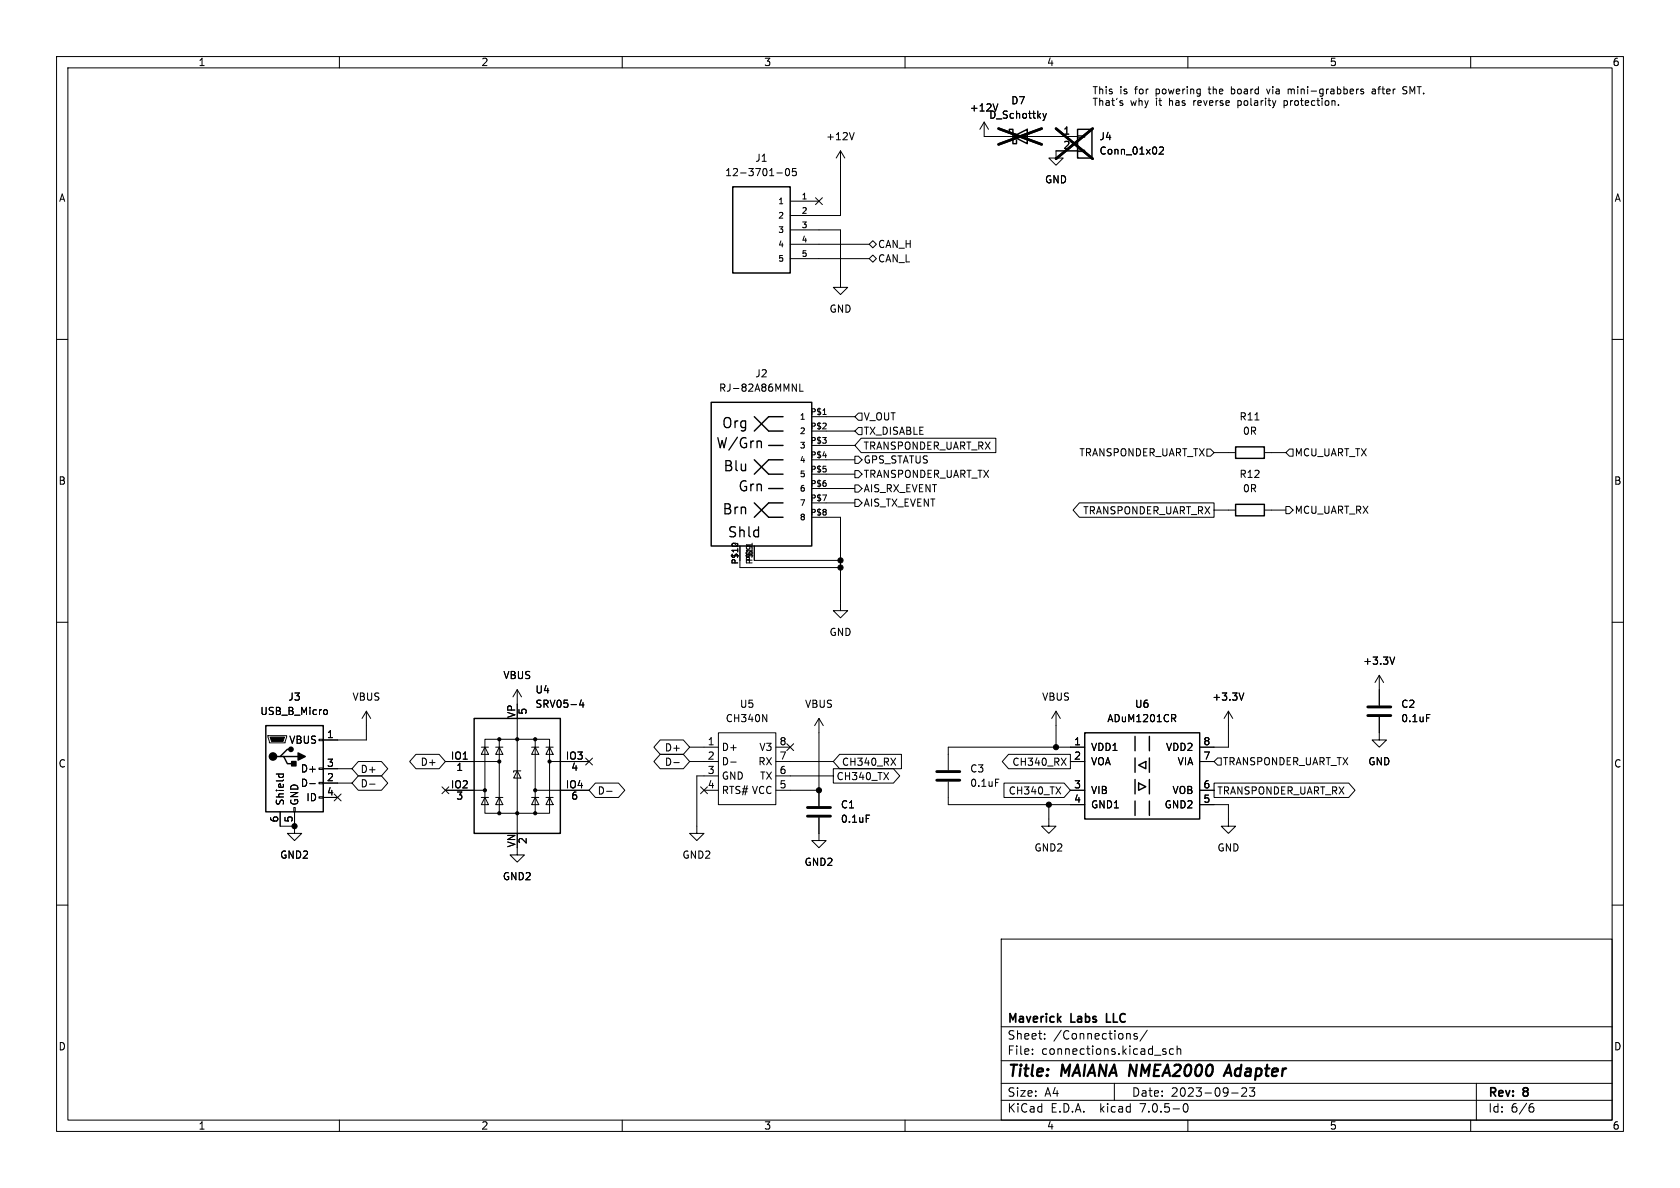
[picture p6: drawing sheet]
<svg xmlns="http://www.w3.org/2000/svg" width="297mm" height="210mm" viewBox="0 0 297 210" stroke-linecap="round" stroke-linejoin="round" font-family="sans-serif">
<g fill="none" stroke="#000" stroke-width=".18">
<path d="M10 10h277v190h-277zM12 12h273v186h-273zM60 10v2M110 10v2M160 10v2M176.4 18.4l-.4 1.2M198.3 18.2l.2 .2-.2 .2M198.3 17.8l.2 .1M210 10v2M211.8 15.7l.4 .1M212.2 15.7v1.1l-.3 .2M212.2 16.5l-.4 .1"/>
<path d="M225.6 17.8l-.3 .8M236.6 18.5v.1M239.8 15.7v.9M240.2 15.7l-.4 .3M241 15.8l-.3-.1-.1 .2v.2l.4 .1v.3h-.4M242.7 15.7l-.1 .1M242.7 16.1l-.2 .2 .2 .3M248 16.5l.5 .1M248.5 15.3h-.3l-.2 .3 .1 .3 .4 .1M260 10v2M137.3 30.6h1M139 29.9l.2-.1a.68 .68 0 0 1 .4 .6 .68 .68 0 0 1-.4 .7l-.2-.2-.1-.3z"/>
<path d="M139.7 35.6h5.1M140.7 29.8h-.6v.6l.1-.1h.5l.1 .2-.1 .4-.2 .2-.4-.2M144.2 35l1.2 1.2M145.4 35l-1.2 1.2M148.6 26.7v11.4h-8.9M148.6 26.7l-.8 1.2M148.6 26.7l.8 1.2M151 23.4l-.4 1.3M174 21.6l-.8 1.3M174 21.6v2.5h16.5M174 21.6l.8 1.3M184.4 20.1l.3 .8"/>
<path d="M184.7 20.9l-.3 .4M185 20.1l-.3 .8M190.5 26.5h1.3v.3h-1.3zM190.5 24h1.3v.3h-1.3zM190.5 26.7h-3.8v1.2h1.3l-1.3 1.3-1.3-1.3h1.3M205 26.1l.4-.1 .3 .3-.8 .9h.8M10 60h2M139.7 40.6h8.9v10.2h1.3l-1.3 1.3-1.3-1.3h1.3M139.7 43.2h14M139.7 45.7h14M153.7 45.7l.6-.6 .6 .6-.6 .7zM154.3 42.5l.6 .7-.6 .6-.6-.6z"/>
<path d="M285 60h2M140.1 67.9l.7 1.3v-1.3M141.4 67.9v1.3h.6M143.5 73.7h7.6M143.5 76.2h7.6M143.5 78.7h7.6M145.5 73.3h.6M151.8 75.6h.6v1.2h-.6l-.7-.6zM151.8 73h.6v1.3h-.6l-.7-.6zM152.2 77.5h23.9v2.5h-23.9l-1.1-1.3zM213.4 79.4h.6l.6 .6-.6 .6h-.6zM228 79.4h.6v1.2h-.6l-.7-.6z"/>
<path d="M130.4 96v.7l-.6-.6M130.8 96.5v3.8h17.8M133 96v.6M133 96.3h-1.1l.2 .1M133.3 96.5v2.6h15.3M143.5 91.4h5.1v16.6h1.3l-1.3 1.2-1.3-1.2h1.3M143.5 81.3h7.6M143.5 83.8h7.6M143.5 86.4h7.6M143.5 88.9h7.6M151.1 80.6h.7l.6 .7-.6 .6h-.7zM151.1 88.3h.7l.6 .6-.6 .6h-.7z"/>
<path d="M151.1 85.7h.7l.6 .7-.6 .6h-.7zM151.1 83.2h.7l.6 .6-.6 .7h-.7zM190.8 88.9h23.8v2.5h-23.8l-1.1-1.2zM214.6 90.2h3.8M214.6 80h3.8M223.5 90.2h3.8M223.5 80h3.8M227.3 89.5h.7l.6 .7-.6 .6h-.7zM10 110h2M243.8 119.4v5.3M243.8 119.4l-.7 1.3M243.8 119.4l.8 1.3"/>
<path d="M246.6 116.1l-.5 1.3M285 110h2M47.4 130h3.3v.3l-.3 1h-2.8zM48.8 136.8h1.3M49.3 136.8v.4M50 136.8l.1 .4M54.8 138.5h.9M56.4 138.3h.7v.3h-.7zM56.4 135.8h.7v.2h-.7zM56.4 130.7h.7v.2h-.7zM57.1 138.4h5.1M57.1 135.9h5.1"/>
<path d="M57.5 125.5h.3l.1 .2-.1 .5-.3 .1M63.3 137.2h4.1l1.1 1.2-1.1 1.3h-4.1l-1.1-1.3zM63.3 134.6h4.1l1.1 1.3-1.1 1.3h-4.1l-1.1-1.3zM64.8 125.7l-.8 1.3M64.8 125.7v5.1h-7.7M64.8 125.7l.7 1.3M65.3 138.6h1M73.5 133.3h4.1l1.1 1.3-1.1 1.3h-4.1l-1.1-1.3zM78.1 139.1l1.2 1.2M78.7 134.6h9.6M78.7 139.7h7M79.3 139.1l-1.2 1.2"/>
<path d="M85.1 132.1h1.3M85.7 130.7h11.5v13.1h-11.5zM85.7 132.1l.7 1.3h-1.3zM87.6 132.1h1.3M88.3 132.1l.6 1.3h-1.3zM88.3 130.7v13.1M91.4 136.3l.7 1.2h-1.3zM91.4 121.9l-.7 1.3M91.4 121.9v2.6M91.4 127v20.3M91.4 121.9l.8 1.3M92.1 136.3h-1.3v.2"/>
<path d="M94 132.1h1.2M94.6 132.1l.6 1.3h-1.2zM94.6 139.7h9.5M94.6 130.7v13.1M96.5 132.1h1.3M97.2 132.1l.6 1.3h-1.3zM97.2 134.6h6.9M102.8 123.7l-.3 .9h.7M103.1 124.2v.8M103.5 134l1.2 1.2M104.7 134l-1.2 1.2M105.3 138.4h4l1.2 1.3-1.2 1.3h-4l-1.2-1.3z"/>
<path d="M107.2 139.9h1M116.7 133.3h4.1l1.1 1.3-1.1 1.3h-4.1l-1.1-1.3zM116.7 130.8h4.1l1.1 1.3-1.1 1.3h-4.1l-1.1-1.3zM119.1 134.8h1M121.9 132.1h5.1M121.9 134.6h5.1M123.9 139.1l1.2 1.2M124.5 139.7h2.5M125.1 139.1l-1.2 1.2M127 129.5h10.2v12.7h-10.2zM127 137.2h-3.8v10.1h1.3l-1.3 1.3-1.3-1.3h1.3M129.2 134.7h.9"/>
<path d="M134.8 126.3l.8 1.3v-1.3M137.2 132.1h2.5M137.2 134.6h10.1M137.2 139.7h7.6M137.2 137.2h10.1M139.1 131.5l1.2 1.2M140.3 131.5l-1.2 1.2M144.8 127v15.5M144.8 127l-.8 1.3M144.8 127l.7 1.3M147.3 135.9h10.6l1.2 1.3-1.2 1.2h-10.6zM148.4 133.3h11v2.6h-11l-1.1-1.3z"/>
<path d="M157.5 134l.8 1.3M158.3 134l-.8 1.3M167.6 138.2v4h24.2M176 137.7h.6M177.5 138.4h10.6l1.1 1.3-1.1 1.3h-10.6zM178.3 133.3h10.9v2.6h-10.9l-1.1-1.3zM186.7 125.7l-.8 1.3M186.7 125.7v6.4M186.7 125.7l.8 1.3M189.2 134.6h2.6M189.2 139.7h2.6M191.8 132.1h-24.2v4"/>
<path d="M207.4 127l.5 .6M207.6 126.3l.3 .3-.1 .3-.2 .1M212.1 134.6h2.5M212.1 139.7h2.5M214.6 138.4h23.8l1.2 1.3-1.2 1.3h-23.8zM215.3 134h.6v1.3h-.6l-.7-.7zM217.2 125.7l-.8 1.3M217.2 125.7v6.4h-5.1M217.2 125.7l.7 1.3M219.9 122.5l-.4 1.3M243.8 126.7v4.1h1.3l-1.3 1.3-1.2-1.3h1.2M252.2 126.3h.6"/>
<path d="M10 160h2M49.5 143.5v2.6h2.6M51.9 142.7h.3v.8h-.3zM52.1 146.1v1.2h1.2l-1.2 1.3-1.3-1.3h1.3M52.1 143.5v2.6M56.4 140.8h.7v.3h-.7zM57.1 141h2.6M59.1 140.4l1.2 1.2M60.3 140.4l-1.2 1.2M85.1 141h1.3M85.7 141l.7 1.2h-1.3zM87.6 141h1.3"/>
<path d="M88.3 141l.6 1.2h-1.3zM91.4 149.9v1.2h1.3l-1.3 1.3-1.2-1.3h1.2M94 141h1.2M94.6 141l.6 1.2h-1.2zM96.5 141h1.3M97.2 141l.6 1.2h-1.3zM144.8 144.5v4.1h1.2l-1.2 1.3-1.3-1.3h1.3M153.1 144.1h.6M185.4 142.2v3.9h1.3l-1.3 1.2-1.3-1.2h1.3M212.1 142.2h5.1v3.9h1.2l-1.2 1.2-1.3-1.2h1.3M285 160h2M177 166h108v32h-108z"/>
<path d="M60 198v2M110 198v2M160 198v2M177 194.5h108M177 191.5h108M177 187.5h108M177 181.5h108M182.5 186.3v.1M182.5 185.5v.1M184.7 183.6v.1M184.7 182.8v.1M197 191.5v3"/>
<path d="M199.6 182.7l.2 .2v.8M201 182.8l-.3-.1-.2 .2v.2l.5 .2v.3h-.5M202.8 182.1l-1.3 2M205.6 185.8l.5 .2 .1 .2-.2 .2-.5-.1M205.6 185.5h.5M207.5 185.5l-.5-.1-.3 .3v.4l.2 .2h.6M208.1 185.5l.2-.1 .4 .1v.9M208.1 184.9v1.5M209.3 195.2l.2-.1a.81 .81 0 0 1 .6 .6 .81 .81 0 0 1-.3 .8l-.1 .1a.81 .81 0 0 1-.4-1.4zM210 198v2M217.7 193.2h1.2M219.7 192.3l-.2 .1"/>
<path d="M220.1 192.3l.3 .3-.1 .3-.8 .9h.9M221.8 192.3l-.5 .6 .4 .1v.7l-.2 .1h-.4l-.2-.1M260 198v2M261 191.5v6.5M270.5 195.7h.4l.3 .3-.2 .5h-.5M271 195.1l-.5 .1"/>
</g>
<path d="M216.6 189.6h1M217.3 188.2l-1 2" fill="none" stroke="#000" stroke-width=".4"/>
<g fill="none" stroke="#000" stroke-width=".25">
<path d="M129.5 33h10.2v15.3h-10.2zM178.4 23.5v-.6h.7v2.5h.6v-.6M179.1 24.1l2.5-1.2v2.5zM190.5 22.9h2.5v5h-2.5zM125.7 71.1h17.8v25.4h-17.8zM133.3 73.7l2.6 2.5h2.5M135.9 78.7h2.5M138.4 73.7h-2.5l-2.6 2.5M218.4 79h5.1v2h-5.1zM133.3 88.9l2.6 2.5h2.5M133.3 81.3l2.6 2.5h2.5M135.9 86.4h2.5"/>
<path d="M138.4 88.9h-2.5l-2.6 2.5M138.4 81.3h-2.5l-2.6 2.5M218.4 89.2h5.1v2h-5.1zM47 128.3h10.1v15.2h-10.1zM49.5 133.7h.7l.6 1.3h1.3M50.2 133.7h2.5M51.4 132.5h-.6l-1.3 1.2h-.6M83.8 127h15.3v20.3h-15.3zM191.8 129.5h20.3v15.3h-20.3zM200.7 130.2v2.5M200.7 134v2.5M200.7 137.8v2.5"/>
<path d="M201.3 138.4l1.3 .7-1.3 .6zM201.3 135.3l1.3-.7v1.3zM203.2 130.2v2.5M203.2 134v2.5M203.2 137.8v2.5M200.7 141.6v2.5M203.2 141.6v2.5"/>
</g>
<path d="M176.5 22.7l7.6 2.8M184.1 22.7l-7.6 2.8M186.7 22.7l6.5 5.4M193.2 22.7l-6.5 5.4" fill="none" stroke="#000" stroke-width=".46"/>
<g fill="#000" stroke="#000" stroke-width=".25">
<path d="M51.6 134.6h.7v.8h-.7zM52.7 133.1l1.3 .6-1.3 .7z"/>
<circle cx="48.3" cy="133.7" r=".63"/>
<circle cx="51.4" cy="132.5" r=".38"/>
</g>
<g fill="#000" stroke="#000" stroke-width=".18">
<path d="M47.8 130.3h2.5l-.3 .8h-2z"/>
<circle cx="148.6" cy="99.1" r=".46"/>
<circle cx="148.6" cy="100.3" r=".46"/>
<circle cx="85.7" cy="139.7" r=".28"/>
<circle cx="88.3" cy="130.7" r=".28"/>
<circle cx="88.3" cy="134.6" r=".28"/>
<circle cx="91.4" cy="130.7" r=".28"/>
<circle cx="94.6" cy="139.7" r=".28"/>
<circle cx="94.6" cy="130.7" r=".28"/>
<circle cx="97.2" cy="134.6" r=".28"/>
<circle cx="144.8" cy="139.7" r=".46"/>
<circle cx="186.7" cy="132.1" r=".46"/>
<circle cx="52.1" cy="146.1" r=".46"/>
<circle cx="88.3" cy="143.8" r=".28"/>
<circle cx="91.4" cy="143.8" r=".28"/>
<circle cx="94.6" cy="143.8" r=".28"/>
<circle cx="185.4" cy="142.2" r=".46"/>
</g>
<path d="M134.4 78l.2 .2v.9" fill="none" stroke="#000" stroke-width=".22"/>
<path d="M165.6 137.9h4.1M165.6 136.4h4.1M241.8 126.5h4.1M241.8 125h4.1M142.7 144.3h4.1M142.7 142.7h4.1" fill="none" stroke="#000" stroke-width=".51"/>
<g font-size="2.8">
<text x="178" y="190.8">Title:</text>
<text x="187.5" y="190.8">MAIANA NMEA2000</text>
<text x="217.7" y="190.8">Adapter</text>
</g>
<g font-size="2.5">
<text x="127.6" y="75.9">Org</text>
<text x="126.5" y="79.5">W/Grn</text>
<text x="127.8" y="83.6">Blu</text>
<text x="130.4" y="87.1">Grn</text>
<text x="127.6" y="91.2">Brn</text>
<text x="128.6" y="95.3">Shld</text>
</g>
<g font-size="2.1">
<text x="178" y="183.9">Sheet:</text>
<text x="178" y="181.1">Maverick</text>
<text x="186.2" y="183.9">/Connections/</text>
<text x="189.2" y="181.1">Labs</text>
<text x="196" y="181.1">LLC</text>
<text x="178" y="186.6">File:</text>
<text x="184" y="186.6">connections.kicad_sch</text>
<text x="178" y="196.8">KiCad</text>
<text x="178" y="194">Size:</text>
<text x="184.6" y="194">A4</text>
<text x="185.7" y="196.8">E.D.A.</text>
<text x="194.4" y="196.8">kicad</text>
<text x="200" y="194">Date:</text>
<text x="201.5" y="196.8">7.0.5-0</text>
<text x="206.9" y="194">2023-09-23</text>
<text x="263" y="194.2">Rev:</text>
<text x="263" y="196.8">Id:</text>
<text x="267" y="196.8">6/6</text>
<text x="269.2" y="194.2">8</text>
</g>
<g font-size="1.8">
<text x="35" y="11.8">1</text>
<text x="85" y="11.8">2</text>
<text x="135" y="11.8">3</text>
<text x="185" y="11.8">4</text>
<text x="235" y="11.8">5</text>
<text x="285" y="11.8">6</text>
<text x="193" y="16.8">This</text>
<text x="197.9" y="16.8">is</text>
<text x="200.6" y="16.8">for</text>
<text x="204.4" y="16.8">powering</text>
<text x="213.9" y="16.8">the</text>
<text x="217.9" y="16.8">board</text>
<text x="224.4" y="16.8">via</text>
<text x="228.2" y="16.8">mini-grabbers</text>
<text x="243.2" y="16.8">after</text>
<text x="248.8" y="16.8">SMT.</text>
<text x="171.4" y="19.9">+12V</text>
<text x="174.8" y="21.1">D_Schottky</text>
<text x="178.7" y="18.6">D7</text>
<text x="187.9" y="23.9">1</text>
<text x="193" y="18.8">That's</text>
<text x="199.8" y="18.8">why</text>
<text x="204.3" y="18.8">it</text>
<text x="206.7" y="18.8">has</text>
<text x="211.1" y="18.8">reverse</text>
<text x="219.1" y="18.8">polarity</text>
<text x="227.4" y="18.8">protection.</text>
<text x="133.5" y="28.8">J1</text>
<text x="146" y="25">+12V</text>
<text x="187.9" y="26.4">2</text>
<text x="194.3" y="25">J4</text>
<text x="194.3" y="27.5">Conn_01x02</text>
<text x="10.4" y="35.8">A</text>
<text x="128.1" y="31.3">12-3701-05</text>
<text x="184.7" y="32.6">GND</text>
<text x="285.4" y="35.8">A</text>
<text x="155.1" y="44">CAN_H</text>
<text x="155.1" y="46.5">CAN_L</text>
<text x="146.6" y="55.4">GND</text>
<text x="127.1" y="69.4">RJ-82A86MMNL</text>
<text x="133.5" y="66.9">J2</text>
<text x="152.6" y="77">TX_DISABLE</text>
<text x="152.6" y="74.5">V_OUT</text>
<text x="219.1" y="74.5">R11</text>
<text x="219.7" y="77">0R</text>
<text x="152.6" y="79.7">TRANSPONDER_UART_RX</text>
<text x="152.6" y="82.1">GPS_STATUS</text>
<text x="190.8" y="80.8">TRANSPONDER_UART_TX</text>
<text x="228.8" y="80.8">MCU_UART_TX</text>
<text x="10.3" y="85.8">B</text>
<text x="152.6" y="89.7">AIS_TX_EVENT</text>
<text x="152.6" y="87.2">AIS_RX_EVENT</text>
<text x="152.6" y="84.6">TRANSPONDER_UART_TX</text>
<text x="219.1" y="84.6">R12</text>
<text x="219.7" y="87.2">0R</text>
<text x="285.3" y="85.8">B</text>
<text x="191.5" y="91.1">TRANSPONDER_UART_RX</text>
<text x="228.8" y="91">MCU_UART_RX</text>
<text x="146.6" y="112.6">GND</text>
<text x="240.9" y="117.7">+3.3V</text>
<text x="50.9" y="124">J3</text>
<text x="62.3" y="124">VBUS</text>
<text x="88.9" y="120.2">VBUS</text>
<text x="94.6" y="122.7">U4</text>
<text x="94.6" y="125.3">SRV05-4</text>
<text x="130.7" y="125.3">U5</text>
<text x="142.3" y="125.3">VBUS</text>
<text x="184.2" y="124">VBUS</text>
<text x="200.6" y="125.3">U6</text>
<text x="214.3" y="124">+3.3V</text>
<text x="247.7" y="125.3">C2</text>
<text x="46" y="126.6">USB_B_Micro</text>
<text x="51.1" y="131.6">VBUS</text>
<text x="57.8" y="130.6">1</text>
<text x="91.2" y="127" transform="rotate(-90 91.2 127)">VP</text>
<text x="93.3" y="126.4" transform="rotate(-90 93.3 126.4)">5</text>
<text x="125.1" y="131.8">1</text>
<text x="128.2" y="127.8">CH340N</text>
<text x="137.8" y="131.8">8</text>
<text x="189.8" y="131.8">1</text>
<text x="195.7" y="127.8">ADuM1201CR</text>
<text x="212.7" y="131.8">8</text>
<text x="247.7" y="127.8">0.1uF</text>
<text x="10.3" y="135.8">C</text>
<text x="53.2" y="136.7">D+</text>
<text x="57.8" y="135.6">3</text>
<text x="63.7" y="136.8">D+</text>
<text x="74.3" y="135.5">D+</text>
<text x="79.6" y="134.4">IO1</text>
<text x="80.6" y="136.5">1</text>
<text x="100" y="134.4">IO3</text>
<text x="100.9" y="136.5">4</text>
<text x="117.5" y="135.5">D-</text>
<text x="117.5" y="133">D+</text>
<text x="125.1" y="134.4">2</text>
<text x="125.1" y="136.9">3</text>
<text x="127.5" y="132.9">D+</text>
<text x="127.5" y="135.4">D-</text>
<text x="127.5" y="138">GND</text>
<text x="134" y="135.4">RX</text>
<text x="134.2" y="132.9">V3</text>
<text x="134.3" y="138">TX</text>
<text x="137.8" y="136.9">6</text>
<text x="137.8" y="134.4">7</text>
<text x="148.7" y="135.5">CH340_RX</text>
<text x="171.5" y="136.7">C3</text>
<text x="179" y="135.5">CH340_RX</text>
<text x="189.8" y="134.4">2</text>
<text x="192.8" y="132.9">VDD1</text>
<text x="192.8" y="135.4">VOA</text>
<text x="206.1" y="132.9">VDD2</text>
<text x="208.2" y="135.4">VIA</text>
<text x="212.7" y="134.4">7</text>
<text x="216.1" y="135.4">TRANSPONDER_UART_TX</text>
<text x="241.8" y="135.4">GND</text>
<text x="285.3" y="135.8">C</text>
<text x="50.4" y="142.5" transform="rotate(-90 50.4 142.5)">Shield</text>
<text x="52.9" y="142.5" transform="rotate(-90 52.9 142.5)">GND</text>
<text x="53.2" y="139.3">D-</text>
<text x="54.1" y="141.8">ID</text>
<text x="57.8" y="138.2">2</text>
<text x="57.8" y="140.7">4</text>
<text x="63.7" y="139.3">D-</text>
<text x="79.6" y="139.4">IO2</text>
<text x="80.6" y="141.6">3</text>
<text x="100" y="139.4">IO4</text>
<text x="100.9" y="141.6">6</text>
<text x="105.6" y="140.6">D-</text>
<text x="125.1" y="139.4">4</text>
<text x="127.5" y="140.5">RTS# VCC</text>
<text x="137.8" y="139.4">5</text>
<text x="147.8" y="138.1">CH340_TX</text>
<text x="148.6" y="143.1">C1</text>
<text x="171.5" y="139.3">0.1uF</text>
<text x="178.3" y="140.6">CH340_TX</text>
<text x="189.8" y="139.4">3</text>
<text x="189.8" y="142">4</text>
<text x="192.8" y="140.5">VIB</text>
<text x="192.8" y="143.1">GND1</text>
<text x="205.9" y="143.1">GND2</text>
<text x="207.3" y="140.5">VOB</text>
<text x="212.7" y="142">5</text>
<text x="212.7" y="139.4">6</text>
<text x="215.1" y="140.6">TRANSPONDER_UART_RX</text>
<text x="49.3" y="145.4" transform="rotate(-90 49.3 145.4)">6</text>
<text x="51.8" y="145.4" transform="rotate(-90 51.8 145.4)">5</text>
<text x="91.2" y="149.9" transform="rotate(-90 91.2 149.9)">VN</text>
<text x="93.3" y="149.3" transform="rotate(-90 93.3 149.3)">2</text>
<text x="148.6" y="145.6">0.1uF</text>
<text x="49.5" y="152">GND2</text>
<text x="88.8" y="155.8">GND2</text>
<text x="120.6" y="152">GND2</text>
<text x="142.2" y="153.2">GND2</text>
<text x="182.8" y="150.7">GND2</text>
<text x="215.2" y="150.7">GND</text>
<text x="10.3" y="185.8">D</text>
<text x="285.3" y="185.8">D</text>
<text x="35" y="199.8">1</text>
<text x="85" y="199.8">2</text>
<text x="135" y="199.8">3</text>
<text x="185" y="199.8">4</text>
<text x="235" y="199.8">5</text>
<text x="285" y="199.8">6</text>
</g>
<g font-size="1.4">
<text x="141.7" y="35.3">1</text>
<text x="137.5" y="36.3">1</text>
<text x="137.5" y="38.8">2</text>
<text x="137.5" y="41.3">3</text>
<text x="141.7" y="37.8">2</text>
<text x="141.7" y="40.4">3</text>
<text x="137.5" y="43.9">4</text>
<text x="137.5" y="46.4">5</text>
<text x="141.7" y="42.9">4</text>
<text x="141.7" y="45.5">5</text>
<text x="141.3" y="74.4">1</text>
<text x="141.3" y="76.9">2</text>
<text x="143.2" y="73.4">P$1</text>
<text x="143.2" y="75.9">P$2</text>
<text x="141.3" y="79.4">3</text>
<text x="141.3" y="82">4</text>
<text x="143.2" y="78.5">P$3</text>
<text x="143.2" y="81">P$4</text>
<text x="143.2" y="83.6">P$5</text>
<text x="141.3" y="84.5">5</text>
<text x="141.3" y="87.1">6</text>
<text x="141.3" y="89.6">7</text>
<text x="143.2" y="86.1">P$6</text>
<text x="143.2" y="88.6">P$7</text>
<text x="141.3" y="92.1">8</text>
<text x="143.2" y="91.2">P$8</text>
<text x="130.6" y="99.8" transform="rotate(-90 130.6 99.8)">P$10</text>
<text x="130.6" y="97.3" transform="rotate(-90 130.6 97.3)">2</text>
<text x="133.1" y="99.4" transform="rotate(-90 133.1 99.4)">P$9</text>
</g>
</svg>
